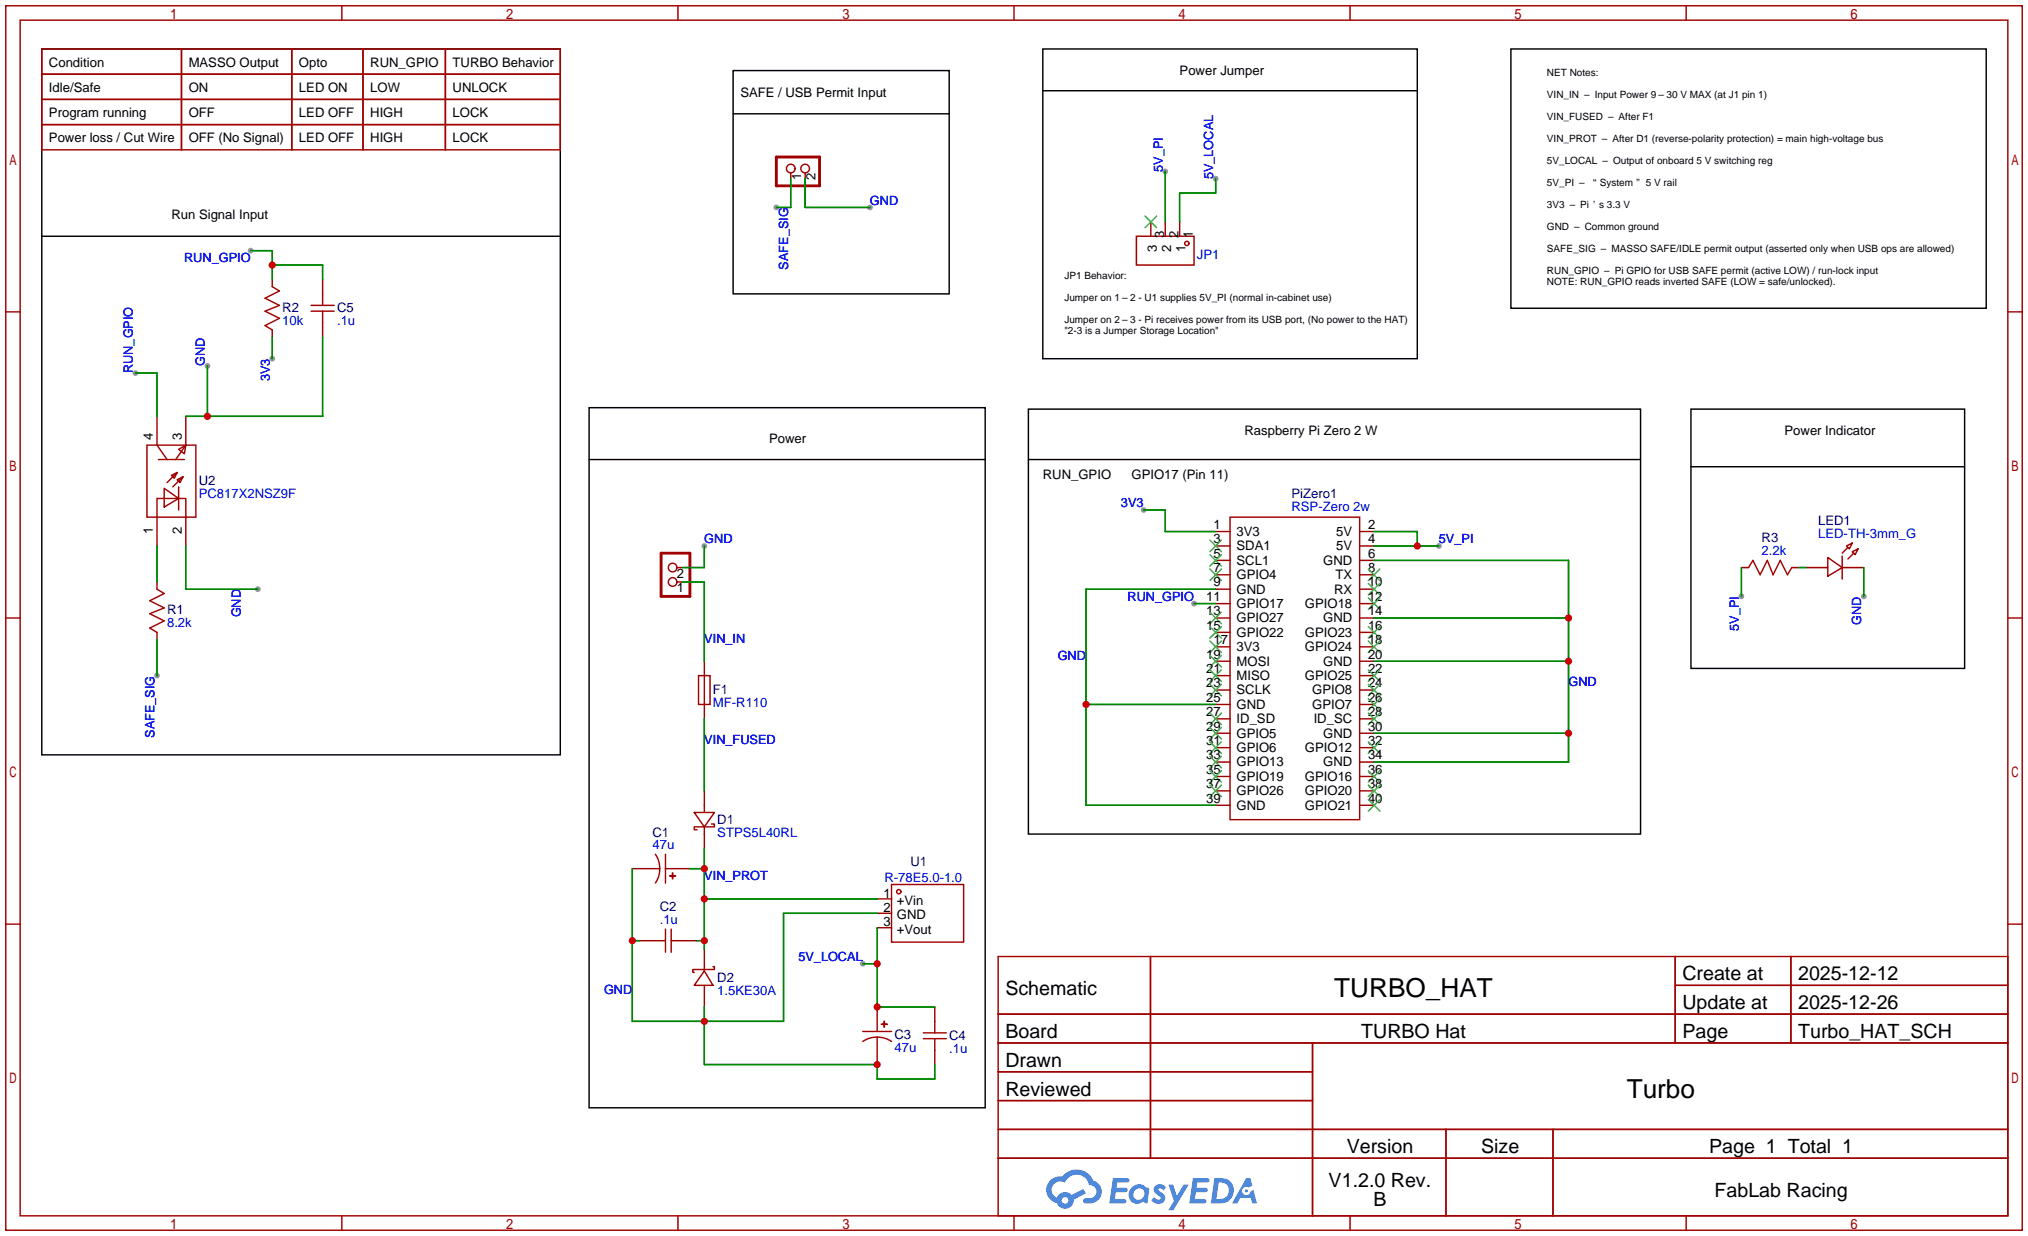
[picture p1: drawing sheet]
<svg xmlns="http://www.w3.org/2000/svg" width="358mm" height="218mm" viewBox="0 0 358 218" stroke-linecap="round" stroke-linejoin="round" font-family="sans-serif">
<g fill="#999">
<circle cx="124.2" cy="96.3" r=".51"/>
<circle cx="152.1" cy="169.9" r=".51"/>
<circle cx="307.1" cy="105.2" r=".51"/>
<circle cx="328.7" cy="105.2" r=".51"/>
<circle cx="136.9" cy="36.6" r=".51"/>
<circle cx="27.7" cy="119.1" r=".51"/>
<circle cx="36.6" cy="64.5" r=".51"/>
<circle cx="23.9" cy="65.8" r=".51"/>
<circle cx="44.2" cy="44.2" r=".51"/>
<circle cx="48" cy="63.2" r=".51"/>
<circle cx="201.7" cy="89.9" r=".51"/>
<circle cx="210.6" cy="106.4" r=".51"/>
<circle cx="214.4" cy="31.5" r=".51"/>
<circle cx="205.5" cy="30.2" r=".51"/>
<circle cx="153.4" cy="36.6" r=".51"/>
<circle cx="253.7" cy="96.3" r=".51"/>
<circle cx="45.5" cy="103.9" r=".51"/>
</g>
<g fill="none" stroke="#a10000" stroke-width=".25">
<path d="M1 1h355.6v215.9h-355.6zM3.6 3.6h350.5v210.8h-350.5zM7.4 8.6h91.4v17.8h-91.4zM7.4 13.1h91.4M7.4 17.5h91.4M32 8.6v17.8M51.5 8.6v17.8M60.3 1v2.6M64 8.6v17.8M78.5 8.6v17.8M119.5 1v2.6M178.8 1v2.6"/>
<path d="M238.1 1v2.6M297.3 1v2.6M7.4 22h91.4M139.4 30.5v1M142 30.5v1M202.9 39.1v2.6M205.5 39.1v2.6M208 39.1v2.6M1 55h2.6M48 49.3v1.2l1.3 .8-2.6 1.3 2.6 1.2-2.6 1.1 2.6 1.2-2.6 1.3 1.3 .8v1.2M54.9 53.8h4M54.9 54.9h4"/>
<path d="M56.9 49.3v4.5M56.9 54.9v4.5M200.4 41.7h10.2v5h-10.2zM354.1 55h2.5M25.9 78.5h8.6v12.7h-8.6zM27.7 73.4v5.1l1.8 2.5M31.5 79.2l1.3-.7-.3 1.5zM32.8 73.4v5.1M32.8 78.5l-1.8 2.5M27.7 96.3v-8.4h5.1v8.4M27.9 81h4.6M29 86.1l2.5 1.8-2.5 1.5z"/>
<path d="M30.2 83.8l1-.5-.5 1zM31.2 84.6l1.1-.5-.6 1zM31.2 83.3l-1.7 1.8M31.5 85.9v4M32.3 84.1l-1.8 1.8M214.4 93.7h2.5M214.4 96.3h2.5M214.4 98.8h2.5M216.9 91.2h22.9v53.3h-22.9zM239.8 93.7h2.5M239.8 96.3h2.5M239.8 98.8h2.5"/>
<path d="M322.3 98.3l2.6 1.8-2.6 1.5zM324.9 98v4.1M325.6 96.3l1-.5-.5 1zM325.9 96.5l-1 1M326.6 97.3l1.1-.5-.5 1zM326.9 97.5l-1 1.1M1 109h2.6M27.7 102.6v1.3l1.3 .7-2.6 1.3 2.6 1.3-2.6 1 2.6 1.3-2.6 1.2 1.3 .8v1.3M119.4 102.6h1M119.4 100.1h1M123.2 119.1h2v5.1h-2zM124.2 116.6v10.1"/>
<path d="M214.4 101.3h2.5M214.4 103.9h2.5M214.4 106.4h2.5M214.4 109h2.5M214.4 111.5h2.5M214.4 114h2.5M214.4 116.6h2.5M214.4 119.1h2.5M239.8 101.3h2.5M239.8 103.9h2.5M239.8 106.4h2.5M239.8 109h2.5"/>
<path d="M239.8 111.5h2.5M239.8 114h2.5M239.8 116.6h2.5M239.8 119.1h2.5M307.1 100.1h1.3l.7-1.3 1.3 2.5 1.3-2.5 1 2.5 1.2-2.5 1.3 2.5 .8-1.2h1.2M318.5 100.1h3.8M324.9 100.1h3.8M354.1 109h2.5M124.2 139.4v3.9M214.4 121.7h2.5M214.4 124.2h2.5M214.4 126.7h2.5"/>
<path d="M214.4 129.3h2.5M214.4 131.8h2.5M214.4 134.4h2.5M214.4 136.9h2.5M214.4 139.4h2.5M239.8 121.7h2.5M239.8 124.2h2.5M239.8 126.7h2.5M239.8 129.3h2.5M239.8 131.8h2.5M239.8 134.4h2.5M239.8 136.9h2.5"/>
<path d="M239.8 139.4h2.5M111.5 153.2h4.8M115.6 150.6a4.1 4.1 0 0 1 .7 2.6M116.3 153.2a4.1 4.1 0 0 1-.7 2.5M117.3 150.6v5.1M117.3 153.2h4.4M118.1 154.4h1zM118.6 153.9v1zM122.4 143.3h3.6l-1.8 2.5zM124.2 145.8v3.8M125.5 145.3h.5v.5h-3.6v.5h.5M154.7 158.5h2.5"/>
<path d="M157.2 156h12.7v10.1h-12.7zM214.4 142h2.5M239.8 142h2.5M1 162.9h2.6M112.8 165.9h4.5M117.3 163.8v4.1M118.4 165.9h4.5M118.4 163.8v4.1M124.2 171.2l1.5 2.5h-3.3zM124.2 167.4v3.8M124.2 173.7v3.8M125.7 170.4h.3v.5h-3.8v.6h.2"/>
<path d="M154.7 161h2.5M154.7 163.6h2.5M154.7 177.5v4.4M164.8 177.5v4.6M176 168.7h178.1v45.7h-178.1zM176 178.8h178.1M202.9 168.7v35.5M295.4 168.7v15.2M295.4 173.7h58.7M315.8 168.7v15.2M354.1 162.9h2.5M152.1 181.9h5.1"/>
<path d="M154.7 182.9a4.1 4.1 0 0 0-2.6 .7M154.7 182.9a4.1 4.1 0 0 1 2.5 .7M154.7 182.9v4.8M155.4 180.6h1.1zM155.9 180.1l.1 1zM162.8 183.1h4.1M162.8 182.1h4.1M164.8 183.1v4.6M176 183.9h178.1M176 189h55.5M176 199.1h178.1M176 194.1h55.5"/>
<path d="M231.5 183.9v30.5M255 199.1v15.3M273.9 199.1v15.3M60.3 214.4v2.5M119.5 214.4v2.5M176 204.2h178.1M178.8 214.4v2.5M238.1 214.4v2.5M297.3 214.4v2.5"/>
<circle cx="139.4" cy="29.7" r=".76"/>
<circle cx="142" cy="29.7" r=".76"/>
<circle cx="209.3" cy="42.9" r=".38"/>
<circle cx="118.6" cy="102.6" r=".76"/>
<circle cx="118.6" cy="100.1" r=".76"/>
<circle cx="158.5" cy="157.2" r=".38"/>
</g>
<g fill="none" stroke="#3c3" stroke-width=".25">
<path d="M201.9 38.1l2.1 2M204 38.1l-2.1 2M213.4 95.2l2 2.1M213.4 97.8l2 2M215.4 95.2l-2 2.1M215.4 97.8l-2 2M213.4 100.3l2 2.1M213.4 107.9l2 2.1M213.4 110.5l2 2M213.4 113l2 2.1M213.4 115.6l2 2M213.4 118.1l2 2"/>
<path d="M215.4 100.3l-2 2.1M215.4 107.9l-2 2.1M215.4 110.5l-2 2M215.4 113l-2 2.1M215.4 115.6l-2 2M215.4 118.1l-2 2M241.3 100.3l2 2.1M241.3 102.9l2 2M241.3 105.4l2 2M241.3 110.5l2 2M241.3 113l2 2.1M241.3 118.1l2 2"/>
<path d="M243.3 100.3l-2 2.1M243.3 102.9l-2 2M243.3 105.4l-2 2M243.3 110.5l-2 2M243.3 113l-2 2.1M243.3 118.1l-2 2M213.4 120.6l2 2.1M213.4 125.7l2 2.1M213.4 128.3l2 2M213.4 130.8l2 2M213.4 133.4l2 2M213.4 135.9l2 2"/>
<path d="M213.4 138.4l2 2.1M215.4 128.3l-2 2M215.4 130.8l-2 2M215.4 133.4l-2 2M215.4 138.4l-2 2.1M215.4 120.6l-2 2.1M215.4 125.7l-2 2.1M215.4 135.9l-2 2M241.3 120.6l2 2.1M241.3 123.2l2 2M241.3 125.7l2 2.1M241.3 130.8l2 2"/>
<path d="M241.3 135.9l2 2M241.3 138.4l2 2.1M243.3 120.6l-2 2.1M243.3 123.2l-2 2M243.3 125.7l-2 2.1M243.3 130.8l-2 2M243.3 135.9l-2 2M243.3 138.4l-2 2.1M241.3 141l2 2M243.3 141l-2 2"/>
</g>
<path d="M136.9 27.7h7.6v5.1h-7.6zM116.6 97.5h5.1v7.7h-5.1z" fill="none" stroke="#a10000" stroke-width=".51"/>
<g fill="none" stroke="#008700" stroke-width=".25">
<path d="M139.4 31.5v5.1h-2.5M142 31.5v5.1h11.4M205.5 30.2v8.9M214.4 31.5v2.5h-6.4v5.1M44.2 44.2h3.8v5.1M48 46.7h8.9v2.6M48 59.4v3.8M56.9 59.4v14h-24.1M23.9 65.8h3.8v7.6M36.6 64.5v8.9M32.8 96.3v7.6h12.7M124.2 96.3v3.8h-3.8"/>
<path d="M201.7 89.9h3.8v3.8h8.9M242.3 93.7h7.6v2.6M242.3 98.8h34.3v35.6h-34.3M242.3 96.3h11.4M27.7 112.8v6.3M120.4 102.6h3.8v14M210.6 106.4h3.8M214.4 103.9h-22.9v38.1h22.9M242.3 109h34.3M242.3 116.6h34.3M307.1 100.1v5.1M317.2 100.1h1.3"/>
<path d="M328.7 100.1v5.1M124.2 126.7v12.7M191.5 124.2h22.9M242.3 129.3h34.3M111.5 153.2v26.9h26.7v-19.1h16.5M121.7 153.2h2.5M124.2 149.6v17.8M124.2 158.5h30.5M111.5 165.9h1.3M122.9 165.9h1.3M124.2 177.5v10.2h30.5v2.5h10.1v-2.5M152.1 169.9h2.6"/>
<path d="M154.7 163.6v13.9h10.1"/>
</g>
<g fill="none" stroke="#000" stroke-width=".25">
<path d="M7.4 8.6h91.4v124.5h-91.4zM129.3 12.4h38.1v39.4h-38.1zM183.9 8.6h66v54.6h-66zM183.9 16h66M266.4 8.6h83.9v45.8h-83.9zM129.3 20.1h38.1M7.4 41.7h91.4M103.9 71.9h69.8v123.4h-69.8zM181.4 72.1h107.9v75h-107.9zM298.2 72.1h48.3v45.8h-48.3zM103.9 81h69.8M181.4 81h107.9"/>
<path d="M298.2 82.3h48.3"/>
</g>
<g fill="#5487ff">
<path d="M203.8 209.1a1.3 1.3 0 0 1 1.8 .2l-.4 .7a.54 .54 0 0 0-.9-.3l.1 .2a1.58 1.58 0 0 1 1.1 1.6 1.43 1.43 0 0 1-2.5 .2l.5-.6a.64 .64 0 0 0 .5 .4 .64 .64 0 0 0 .7-.2l-.2-.3a1.6 1.6 0 0 1-1-1.5z"/>
<path d="M206 208.9h.9l.6 1.9 1.2-1.9h.9l-2.7 4.5h-.9l1-1.7z"/>
<path d="M196.3 207.7h1.6a1.31 1.31 0 0 1 1.2 .2 .4 .4 0 0 1-.3 .6h-1.8l-.1 .9h1.6a.4 .4 0 0 1 .4 .5 .4 .4 0 0 1-.4 .3h-1.7l-.2 1.2h.8a1.23 1.23 0 0 1 1.2 .2 .39 .39 0 0 1-.3 .6h-2.7z"/>
<path d="M210.4 207.7h1.6a1.32 1.32 0 0 1 1.2 .2 .39 .39 0 0 1-.3 .6h-1.8l-.1 .9h1.6a.4 .4 0 0 1 .4 .5 .4 .4 0 0 1-.4 .3h-1.7l-.2 1.2h.8a1.23 1.23 0 0 1 1.2 .2 .39 .39 0 0 1-.3 .6h-2.7z"/>
<path d="M219.8 207.7h.7l.4 1.4-.7 .3a.75 .75 0 0 0-1.1 .3 .75 .75 0 0 0 .5 1 .75 .75 0 0 0 .9-.6l.5-.3 .7 2.4h-.9l-.2-1h-1.9l-.5 1h-.9z"/>
<path d="M214.2 207.7l-.7 4.5h1.5a2.27 2.27 0 0 0 2.6-2.3 2.27 2.27 0 0 0-2.7-2.2zM214.9 208.5a1.5 1.5 0 0 1 1.8 1.5 1.5 1.5 0 0 1-1.9 1.4h-.3z"/>
<path d="M199.6 209.3a1.62 1.62 0 0 0-.4 2.1 1.62 1.62 0 0 0 2 .7l.4-.3 .3 .3 .5 .1 .3-2.5-.2-.3h-.5a1.58 1.58 0 0 0-2.4-.1zM200.2 209.9a.98 .98 0 0 1 1.5 .2 .98 .98 0 0 1-.6 1.4 .94 .94 0 0 1-1.2-.4 .94 .94 0 0 1 .3-1.2z"/>
<path d="M185.2 208.1a2.37 2.37 0 0 0 1.2 4 1.54 1.54 0 0 0 1.7 1 1.54 1.54 0 0 0 1.3-1.6l2.1-1.1-.5-.8-2 1.1a1.57 1.57 0 0 0-2.6 .5 1.5 1.5 0 0 1-.8-2.1 1.5 1.5 0 0 1 2.2-.6 2.23 2.23 0 0 1 2.3-1.4 2.23 2.23 0 0 1 2 1.9 1.16 1.16 0 0 1 1.2 1 1.16 1.16 0 0 1-1.1 1.3h-.6a.47 .47 0 0 0-.6 .4 .47 .47 0 0 0 .4 .5 2.23 2.23 0 0 0 2.3-.6 2.23 2.23 0 0 0 .4-2.3 2.16 2.16 0 0 0-1.3-1.2 3.2 3.2 0 0 0-5.5-.7l-1.1 .1zM187.2 211.7a.6 .6 0 0 1 1.2 0 .6 .6 0 0 1-1.2 0z"/>
<circle cx="219.8" cy="210" r=".28"/>
</g>
<path d="M27.7 96.3v6.3" fill="none" stroke="#008700" stroke-width=".25"/>
<g fill="#c00">
<circle cx="124.2" cy="153.2" r=".63"/>
<circle cx="124.2" cy="165.9" r=".63"/>
<circle cx="124.2" cy="158.5" r=".63"/>
<circle cx="154.7" cy="187.7" r=".63"/>
<circle cx="124.2" cy="180.1" r=".63"/>
<circle cx="111.5" cy="165.9" r=".63"/>
<circle cx="154.7" cy="177.5" r=".63"/>
<circle cx="154.7" cy="169.9" r=".63"/>
<circle cx="36.6" cy="73.4" r=".63"/>
<circle cx="48" cy="46.7" r=".63"/>
<circle cx="191.5" cy="124.2" r=".63"/>
<circle cx="276.6" cy="109" r=".63"/>
<circle cx="276.6" cy="116.6" r=".63"/>
<circle cx="276.6" cy="129.3" r=".63"/>
<circle cx="249.9" cy="96.3" r=".63"/>
</g>
<g font-size="4.6">
<text x="235.3" y="175.8">TURBO_HAT</text>
<text x="286.9" y="193.5">Turbo</text>
</g>
<g font-size="3.5">
<text x="296.7" y="172.9">Create at</text>
<text x="317.1" y="172.9">2025-12-12</text>
<text x="177.3" y="175.4">Schematic</text>
<text x="296.7" y="178">Update at</text>
<text x="317.1" y="178">2025-12-26</text>
<text x="177.3" y="183">Board</text>
<text x="240" y="183">TURBO Hat</text>
<text x="296.7" y="183">Page</text>
<text x="317.1" y="183">Turbo_HAT_SCH</text>
<text x="177.3" y="188.1">Drawn</text>
<text x="177.3" y="193.2">Reviewed</text>
<text x="237.5" y="203.4">Version</text>
<text x="261.2" y="203.4">Size</text>
<text x="301.4" y="203.4">Page 1 Total 1</text>
<text x="234.3" y="209.2">V1.2.0 Rev.</text>
<text x="242.2" y="212.7">B</text>
<text x="302.4" y="211">FabLab Racing</text>
</g>
<g font-size="2.3">
<text x="8.6" y="11.8">Condition</text>
<text x="33.3" y="11.8">MASSO Output</text>
<text x="52.7" y="11.8">Opto</text>
<text x="65.3" y="11.8">RUN_GPIO</text>
<text x="79.8" y="11.8">TURBO Behavior</text>
<text x="8.6" y="16.2">Idle/Safe</text>
<text x="33.3" y="16.2">ON</text>
<text x="52.7" y="16.2">LED ON</text>
<text x="65.3" y="16.2">LOW</text>
<text x="79.8" y="16.2">UNLOCK</text>
<text x="130.6" y="17.1">SAFE / USB Permit Input</text>
<text x="208" y="13.3">Power Jumper</text>
<text x="8.6" y="20.6">Program running</text>
<text x="33.3" y="20.6">OFF</text>
<text x="52.7" y="20.6">LED OFF</text>
<text x="65.3" y="20.6">HIGH</text>
<text x="79.8" y="20.6">LOCK</text>
<text x="8.6" y="25.1">Power loss / Cut Wire</text>
<text x="33.3" y="25.1">OFF (No Signal)</text>
<text x="52.7" y="25.1">LED OFF</text>
<text x="65.3" y="25.1">HIGH</text>
<text x="79.8" y="25.1">LOCK</text>
<text x="141.3" y="31.8" transform="rotate(-90 141.3 31.8)">1</text>
<text x="143.8" y="31.8" transform="rotate(-90 143.8 31.8)">2</text>
<text x="30.2" y="38.7">Run Signal Input</text>
<text x="204" y="44.4" transform="rotate(-90 204 44.4)">3</text>
<text x="205.3" y="42" transform="rotate(-90 205.3 42)">3</text>
<text x="206.5" y="44.4" transform="rotate(-90 206.5 44.4)">2</text>
<text x="207.8" y="42" transform="rotate(-90 207.8 42)">2</text>
<text x="209.1" y="44.4" transform="rotate(-90 209.1 44.4)">1</text>
<text x="210.4" y="42" transform="rotate(-90 210.4 42)">1</text>
<text x="27" y="77.6" transform="rotate(-90 27 77.6)">4</text>
<text x="32" y="77.6" transform="rotate(-90 32 77.6)">3</text>
<text x="219.5" y="76.8">Raspberry Pi Zero 2 W</text>
<text x="314.7" y="76.8">Power Indicator</text>
<text x="135.6" y="78">Power</text>
<text x="183.9" y="84.4">RUN_GPIO</text>
<text x="199.5" y="84.4">GPIO17 (Pin 11)</text>
<text x="27" y="94.1" transform="rotate(-90 27 94.1)">1</text>
<text x="32" y="94.1" transform="rotate(-90 32 94.1)">2</text>
<text x="214" y="93.2">1</text>
<text x="214" y="95.8">3</text>
<text x="218.1" y="94.5">3V3</text>
<text x="235.6" y="94.5">5V</text>
<text x="241.3" y="93.2">2</text>
<text x="241.3" y="95.8">4</text>
<text x="119.4" y="101.9">2</text>
<text x="214" y="98.3">5</text>
<text x="214" y="100.9">7</text>
<text x="218.1" y="97">SDA1</text>
<text x="218.1" y="99.6">SCL1</text>
<text x="233.3" y="99.6">GND</text>
<text x="235.6" y="97">5V</text>
<text x="241.3" y="98.3">6</text>
<text x="241.3" y="100.9">8</text>
<text x="119.4" y="104.5">1</text>
<text x="212.7" y="105.9">11</text>
<text x="214" y="103.4">9</text>
<text x="218.1" y="102.1">GPIO4</text>
<text x="218.1" y="104.7">GND</text>
<text x="218.1" y="107.2">GPIO17</text>
<text x="230.1" y="107.2">GPIO18</text>
<text x="235.3" y="104.7">RX</text>
<text x="235.5" y="102.1">TX</text>
<text x="241.3" y="103.4">10</text>
<text x="241.3" y="105.9">12</text>
<text x="212.7" y="108.5">13</text>
<text x="212.7" y="111">15</text>
<text x="214" y="113.6">17</text>
<text x="218.1" y="109.7">GPIO27</text>
<text x="218.1" y="112.3">GPIO22</text>
<text x="230.1" y="112.3">GPIO23</text>
<text x="233.3" y="109.7">GND</text>
<text x="241.3" y="108.5">14</text>
<text x="241.3" y="111">16</text>
<text x="241.3" y="113.6">18</text>
<text x="212.7" y="116.1">19</text>
<text x="212.7" y="118.6">21</text>
<text x="218.1" y="114.8">3V3</text>
<text x="218.1" y="117.4">MOSI</text>
<text x="218.1" y="119.9">MISO</text>
<text x="230.1" y="114.8">GPIO24</text>
<text x="230.1" y="119.9">GPIO25</text>
<text x="233.3" y="117.4">GND</text>
<text x="241.3" y="116.1">20</text>
<text x="241.3" y="118.6">22</text>
<text x="212.7" y="121.2">23</text>
<text x="212.7" y="123.7">25</text>
<text x="218.1" y="122.4">SCLK</text>
<text x="218.1" y="125">GND</text>
<text x="231.4" y="122.4">GPIO8</text>
<text x="231.4" y="125">GPIO7</text>
<text x="241.3" y="121.2">24</text>
<text x="241.3" y="123.7">26</text>
<text x="212.7" y="126.3">27</text>
<text x="212.7" y="128.8">29</text>
<text x="212.7" y="131.3">31</text>
<text x="218.1" y="127.5">ID_SD</text>
<text x="218.1" y="130.1">GPIO5</text>
<text x="231.7" y="127.5">ID_SC</text>
<text x="233.3" y="130.1">GND</text>
<text x="241.3" y="126.3">28</text>
<text x="241.3" y="128.8">30</text>
<text x="241.3" y="131.3">32</text>
<text x="212.7" y="133.9">33</text>
<text x="212.7" y="136.4">35</text>
<text x="218.1" y="132.6">GPIO6</text>
<text x="218.1" y="135.1">GPIO13</text>
<text x="218.1" y="137.7">GPIO19</text>
<text x="230.1" y="132.6">GPIO12</text>
<text x="230.1" y="137.7">GPIO16</text>
<text x="233.3" y="135.1">GND</text>
<text x="241.3" y="133.9">34</text>
<text x="241.3" y="136.4">36</text>
<text x="212.7" y="139">37</text>
<text x="212.7" y="141.5">39</text>
<text x="218.1" y="140.2">GPIO26</text>
<text x="218.1" y="142.8">GND</text>
<text x="230.1" y="140.2">GPIO20</text>
<text x="230.1" y="142.8">GPIO21</text>
<text x="241.3" y="139">38</text>
<text x="241.3" y="141.5">40</text>
<text x="155.8" y="158.3">1</text>
<text x="155.8" y="160.8">2</text>
<text x="158.2" y="159.5">+Vin</text>
<text x="155.8" y="163.3">3</text>
<text x="158.2" y="162.1">GND</text>
<text x="158.2" y="164.6">+Vout</text>
</g>
<g font-size="2.3" fill="#00f">
<text x="211.1" y="45.6">JP1</text>
<text x="49.8" y="57.4">10k</text>
<text x="59.4" y="57.4">.1u</text>
<text x="35.1" y="87.8">PC817X2NSZ9F</text>
<text x="227.7" y="90">RSP-Zero 2w</text>
<text x="320.6" y="94.9">LED-TH-3mm_G</text>
<text x="310.7" y="97.9">2.2k</text>
<text x="29.5" y="110.6">8.2k</text>
<text x="125.7" y="124.7">MF-R110</text>
<text x="115.1" y="149.7">47u</text>
<text x="126.5" y="147.5">STPS5L40RL</text>
<text x="156" y="155.5">R-78E5.0-1.0</text>
<text x="116.3" y="163">.1u</text>
<text x="126.5" y="175.4">1.5KE30A</text>
<text x="157.7" y="185.6">47u</text>
<text x="167.4" y="185.6">.1u</text>
</g>
<g font-size="2.3" fill="#000080">
<text x="49.8" y="55.1">R2</text>
<text x="59.4" y="55.1">C5</text>
<text x="35.1" y="85.5">U2</text>
<text x="227.7" y="87.8">PiZero1</text>
<text x="310.7" y="95.6">R3</text>
<text x="320.6" y="92.6">LED1</text>
<text x="29.5" y="108.3">R1</text>
<text x="125.7" y="122.4">F1</text>
<text x="115.1" y="147.5">C1</text>
<text x="126.5" y="145.3">D1</text>
<text x="160.5" y="152.7">U1</text>
<text x="116.3" y="160.6">C2</text>
<text x="126.5" y="173.2">D2</text>
<text x="157.7" y="183.3">C3</text>
<text x="167.4" y="183.3">C4</text>
</g>
<g font-size="2.2" fill="#00f">
<text x="205" y="30.3" transform="rotate(-90 205 30.3)">5V_PI</text>
<text x="213.9" y="31.6" transform="rotate(-90 213.9 31.6)">5V_LOCAL</text>
<text x="153.4" y="36.1">GND</text>
<text x="32.5" y="46.2">RUN_GPIO</text>
<text x="139" y="47.6" transform="rotate(-90 139 47.6)">SAFE_SIG</text>
<text x="23.4" y="65.8" transform="rotate(-90 23.4 65.8)">RUN_GPIO</text>
<text x="36.1" y="64.5" transform="rotate(-90 36.1 64.5)">GND</text>
<text x="47.6" y="67.2" transform="rotate(-90 47.6 67.2)">3V3</text>
<text x="197.7" y="89.5">3V3</text>
<text x="124.2" y="95.8">GND</text>
<text x="253.7" y="95.8">5V_PI</text>
<text x="198.8" y="106">RUN_GPIO</text>
<text x="42.5" y="108.9" transform="rotate(-90 42.5 108.9)">GND</text>
<text x="124.2" y="113.4">VIN_IN</text>
<text x="306.6" y="111.3" transform="rotate(-90 306.6 111.3)">5V_PI</text>
<text x="328.2" y="110.1" transform="rotate(-90 328.2 110.1)">GND</text>
<text x="186.5" y="116.4">GND</text>
<text x="276.6" y="121">GND</text>
<text x="27.2" y="130.1" transform="rotate(-90 27.2 130.1)">SAFE_SIG</text>
<text x="124.2" y="131.2">VIN_FUSED</text>
<text x="124.2" y="155.1">VIN_PROT</text>
<text x="140.8" y="169.5">5V_LOCAL</text>
<text x="106.5" y="175.3">GND</text>
</g>
<g font-size="1.8">
<text x="272.8" y="13.4">NET Notes:</text>
<text x="272.8" y="17.2">VIN_IN</text>
<text x="281.2" y="17.2">Input Power 9</text>
<text x="293.9" y="17.2">30 V MAX (at J1 pin 1)</text>
<text x="272.8" y="21.1">VIN_FUSED</text>
<text x="285.4" y="21.1">After F1</text>
<text x="272.8" y="25">VIN_PROT</text>
<text x="272.8" y="28.9">5V_LOCAL</text>
<text x="284.4" y="25">After D1 (reverse-polarity protection) = main high-voltage bus</text>
<text x="284.5" y="28.9">Output of onboard 5 V switching reg</text>
<text x="272.8" y="32.8">5V_PI</text>
<text x="282.1" y="32.8">System</text>
<text x="290.2" y="32.8">5 V rail</text>
<text x="272.8" y="36.6">3V3</text>
<text x="272.8" y="40.5">GND</text>
<text x="278.7" y="36.6">Pi</text>
<text x="279.5" y="40.5">Common ground</text>
<text x="282" y="36.6">s 3.3 V</text>
<text x="272.8" y="44.4">SAFE_SIG</text>
<text x="284.2" y="44.4">MASSO SAFE/IDLE permit output (asserted only when USB ops are allowed)</text>
<text x="187.7" y="49.2">JP1 Behavior:</text>
<text x="187.7" y="53.1">Jumper on 1</text>
<text x="199.3" y="53.1">2 - U1 supplies 5V_PI (normal in-cabinet use)</text>
<text x="272.8" y="48.3">RUN_GPIO</text>
<text x="272.8" y="50.2">NOTE: RUN_GPIO reads inverted SAFE (LOW = safe/unlocked).</text>
<text x="284.8" y="48.3">Pi GPIO for USB SAFE permit (active LOW) / run-lock input</text>
<text x="187.7" y="57">Jumper on 2</text>
<text x="187.7" y="58.9">&quot;2-3 is a Jumper Storage Location&quot;</text>
<text x="199.3" y="57">3 - Pi receives power from its USB port, (No power to the HAT)</text>
</g>
</svg>
